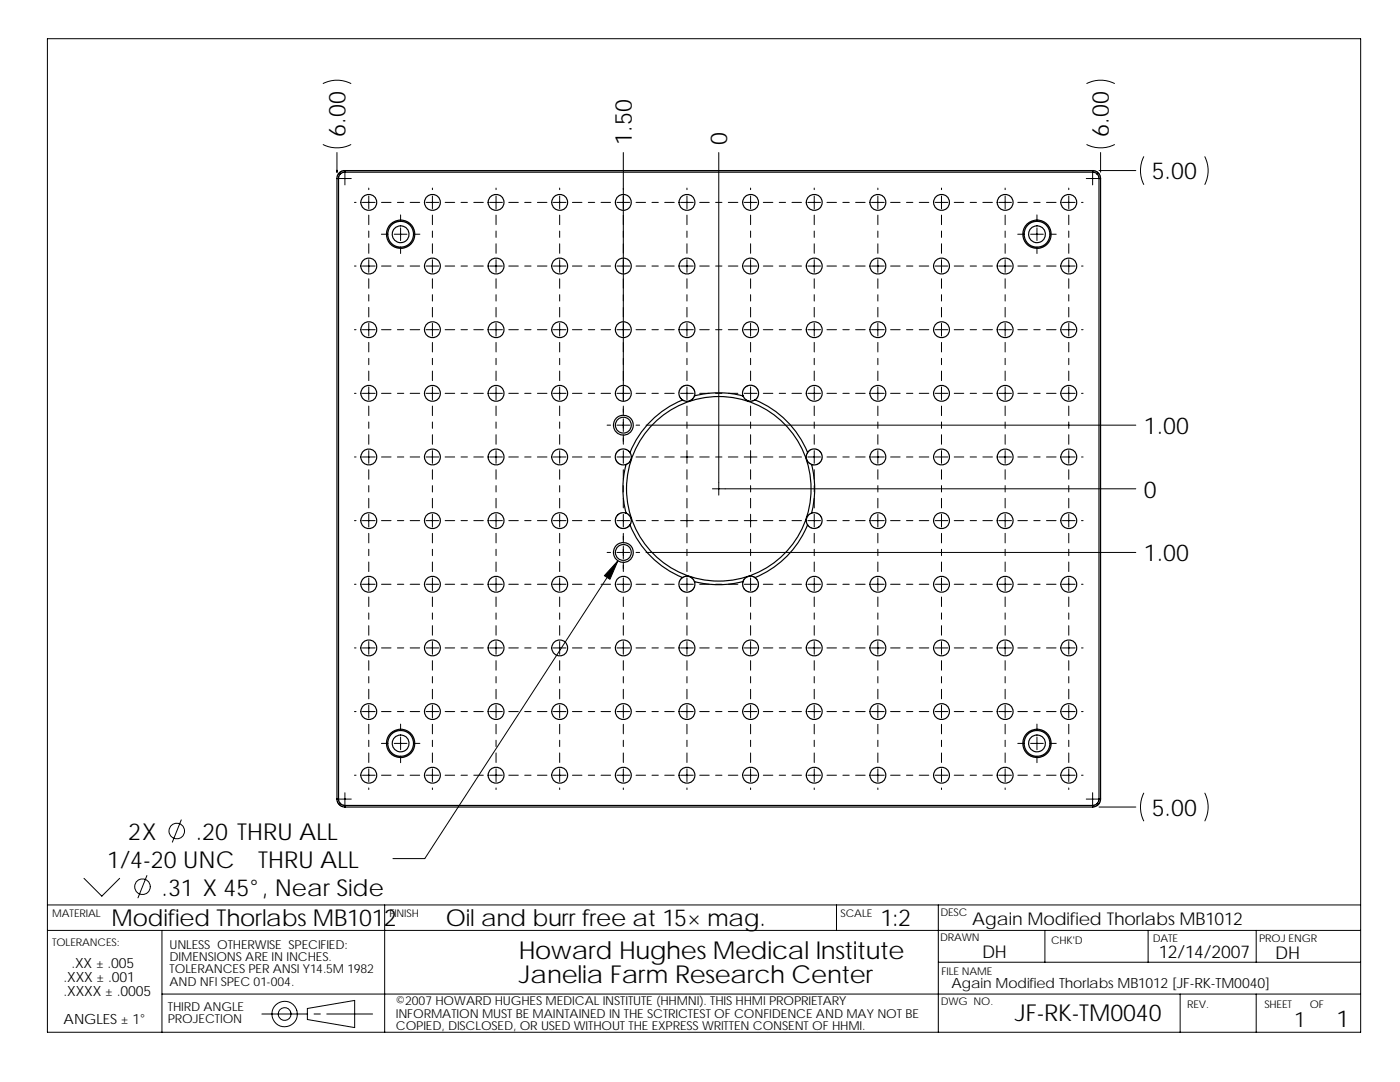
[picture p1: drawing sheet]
<svg xmlns="http://www.w3.org/2000/svg" width="279mm" height="216mm" viewBox="0 0 279 216" stroke-linecap="round" stroke-linejoin="round" font-family="sans-serif">
<g fill="none" stroke="#000" stroke-width=".2">
<path d="M9.5 7.7h262v198.3h-262zM64.5 16.7a6.1 6.1 0 0 1 5.5 0M216.9 16.7a6.1 6.1 0 0 1 5.5 0M64.5 28.9a6.2 6.2 0 0 0 5.5 0M67.2 34h.1M67.2 34l.1 .1M67.2 30.4v4M67.3 34l-.1 .1M67.6 35.6h2.5M68.8 34.4v2.5M73.6 37.5v.3M73.6 39.1v2.6"/>
<path d="M86.3 37.5v.3M86.3 39.1v2.6M99 37.5v.3M99 39.1v2.6M111.7 37.5v.3M111.7 39.1v2.6M124.4 30.4v49.7M137.1 37.5v.3M137.1 39.1v2.6M143.4 30.4v68.4M149.8 37.5v.3M149.8 39.1v2.6"/>
<path d="M162.5 37.5v.3M162.5 39.1v2.6M175.2 37.5v.3M175.2 39.1v2.6M187.9 37.5v.3M187.9 39.1v2.6M200.6 37.5v.3M200.6 39.1v2.6M213.3 37.5v.3M213.3 39.1v2.6M216.8 35.6h2.5M216.9 28.9a6.2 6.2 0 0 0 5.5 0"/>
<path d="M218.1 34.4v2.5M219.3 34h7.4M219.6 30.4v4M228.3 31.3a6.2 6.2 0 0 0 0 5.5M240.5 31.3a6.2 6.2 0 0 1 0 5.5M70.7 40.4h.4M70.7 53.1h.4M72.3 40.4h2.6M72.3 53.1h2.6M73.6 42.9v1.9M73.6 46.1v1.3M73.6 48.6v1.9"/>
<path d="M73.6 51.8v2.6M73.6 55.6v1.9M73.6 58.8v1.3M76.1 46.7h1.3M76.1 40.4h1.9M76.1 53.1h1.9M78.7 46.7h2.5M79.3 40.4h1.3M79.3 53.1h1.3M79.9 42.9v1.3M79.9 45.5v2.5M79.9 49.3v1.3"/>
<path d="M81.9 40.4h1.9M81.9 53.1h1.9M82.5 46.7h1.3M85 40.4h2.6M85 53.1h2.6M86.3 42.9v1.9M86.3 46.1v1.3M86.3 48.6v1.9M86.3 51.8v2.6M86.3 55.6v1.9M86.3 58.8v1.3M88.8 40.4h1.9"/>
<path d="M88.8 53.1h1.9M92 40.4h1.3M92 53.1h1.3M94.6 40.4h1.9M94.6 53.1h1.9M97.7 40.4h2.6M97.7 53.1h2.6M99 42.9v1.9M99 46.1v1.3M99 48.6v1.9M99 51.8v2.6M99 55.6v1.9"/>
<path d="M99 58.8v1.3M101.5 40.4h1.9M101.5 53.1h1.9M104.7 40.4h1.3M104.7 53.1h1.3M107.3 40.4h1.9M107.3 53.1h1.9M110.4 40.4h2.6M110.4 53.1h2.6M111.7 42.9v1.9M111.7 46.1v1.3M111.7 48.6v1.9"/>
<path d="M111.7 51.8v2.6M111.7 55.6v1.9M111.7 58.8v1.3M114.2 40.4h1.9M114.2 53.1h1.9M117.4 40.4h1.3M117.4 53.1h1.3M120 40.4h1.9M120 53.1h1.9M123.1 40.4h2.6M123.1 53.1h2.6M126.9 40.4h1.9"/>
<path d="M126.9 53.1h1.9M130.1 40.4h1.3M130.1 53.1h1.3M132.7 40.4h1.9M132.7 53.1h1.9M135.8 40.4h2.6M135.8 53.1h2.6M137.1 42.9v1.9M137.1 46.1v1.3M137.1 48.6v1.9M137.1 51.8v2.6M137.1 55.6v1.9"/>
<path d="M137.1 58.8v1.3M139.6 40.4h1.9M139.6 53.1h1.9M142.8 40.4h1.3M142.8 53.1h1.3M145.4 40.4h1.9M145.4 53.1h1.9M148.5 40.4h2.6M148.5 53.1h2.6M149.8 42.9v1.9M149.8 46.1v1.3M149.8 48.6v1.9"/>
<path d="M149.8 51.8v2.6M149.8 55.6v1.9M149.8 58.8v1.3M152.3 40.4h1.9M152.3 53.1h1.9M155.5 40.4h1.3M155.5 53.1h1.3M158.1 40.4h1.9M158.1 53.1h1.9M161.2 40.4h2.6M161.2 53.1h2.6M162.5 42.9v1.9"/>
<path d="M162.5 46.1v1.3M162.5 48.6v1.9M162.5 51.8v2.6M162.5 55.6v1.9M162.5 58.8v1.3M165 40.4h1.9M165 53.1h1.9M168.2 40.4h1.3M168.2 53.1h1.3M170.8 40.4h1.9M170.8 53.1h1.9M173.9 40.4h2.6"/>
<path d="M173.9 53.1h2.6M175.2 42.9v1.9M175.2 46.1v1.3M175.2 48.6v1.9M175.2 51.8v2.6M175.2 55.6v1.9M175.2 58.8v1.3M177.7 40.4h1.9M177.7 53.1h1.9M180.9 40.4h1.3M180.9 53.1h1.3M183.5 40.4h1.9"/>
<path d="M183.5 53.1h1.9M186.6 40.4h2.6M186.6 53.1h2.6M187.9 42.9v1.9M187.9 46.1v1.3M187.9 48.6v1.9M187.9 51.8v2.6M187.9 55.6v1.9M187.9 58.8v1.3M190.4 40.4h1.9M190.4 53.1h1.9M193.6 40.4h1.3"/>
<path d="M193.6 53.1h1.3M196.2 40.4h1.9M196.2 53.1h1.9M199.3 40.4h2.6M199.3 53.1h2.6M200.6 42.9v1.9M200.6 46.1v1.3M200.6 48.6v1.9M200.6 51.8v2.6M200.6 55.6v1.9M200.6 58.8v1.3M203.1 46.7h1.3"/>
<path d="M203.1 40.4h1.9M203.1 53.1h1.9M205.7 46.7h2.5M206.3 40.4h1.3M206.3 53.1h1.3M206.9 42.9v1.3M206.9 45.5v2.5M206.9 49.3v1.3M208.9 40.4h1.9M208.9 53.1h1.9M209.5 46.7h1.3M212 40.4h2.6"/>
<path d="M212 53.1h2.6M213.3 42.9v1.9M213.3 46.1v1.3M213.3 48.6v1.9M213.3 51.8v2.6M213.3 55.6v1.9M213.3 58.8v1.3M215.8 40.4h.4M215.8 53.1h.4M70.7 65.8h.4M70.7 78.5h.4M72.3 65.8h2.6"/>
<path d="M72.3 78.5h2.6M73.6 61.3v1.9M73.6 64.5v2.6M73.6 68.3v1.9M73.6 71.5v1.3M73.6 74v1.9M73.6 77.2v2.6M76.1 65.8h1.9M76.1 78.5h1.9M79.3 65.8h1.3M79.3 78.5h1.3M81.9 65.8h1.9"/>
<path d="M81.9 78.5h1.9M85 65.8h2.6M85 78.5h2.6M86.3 61.3v1.9M86.3 64.5v2.6M86.3 68.3v1.9M86.3 71.5v1.3M86.3 74v1.9M86.3 77.2v2.6M88.8 65.8h1.9M88.8 78.5h1.9M92 65.8h1.3"/>
<path d="M92 78.5h1.3M94.6 65.8h1.9M94.6 78.5h1.9M97.7 65.8h2.6M97.7 78.5h2.6M99 61.3v1.9M99 64.5v2.6M99 68.3v1.9M99 71.5v1.3M99 74v1.9M99 77.2v2.6M101.5 65.8h1.9"/>
<path d="M101.5 78.5h1.9M104.7 65.8h1.3M104.7 78.5h1.3M107.3 65.8h1.9M107.3 78.5h1.9M110.4 65.8h2.6M110.4 78.5h2.6M111.7 61.3v1.9M111.7 64.5v2.6M111.7 68.3v1.9M111.7 71.5v1.3M111.7 74v1.9"/>
<path d="M111.7 77.2v2.6M114.2 65.8h1.9M114.2 78.5h1.9M117.4 65.8h1.3M117.4 78.5h1.3M120 65.8h1.9M120 78.5h1.9M123.1 65.8h2.6M123.1 78.5h2.6M126.9 65.8h1.9M126.9 78.5h1.9M130.1 65.8h1.3"/>
<path d="M130.1 78.5h1.3M132.7 65.8h1.9M132.7 78.5h1.9M135.8 65.8h2.6M135.8 78.5h2.6M137.1 61.3v1.9M137.1 64.5v2.6M137.1 68.3v1.9M137.1 71.5v1.3M137.1 74v1.9M137.1 77.2v2.6M139.6 65.8h1.9"/>
<path d="M139.6 78.5h1.9M142.8 65.8h1.3M142.8 78.5h1.3M145.4 65.8h1.9M145.4 78.5h1.9M148.5 65.8h2.6M148.5 78.5h2.6M149.8 61.3v1.9M149.8 64.5v2.6M149.8 68.3v1.9M149.8 71.5v1.3M149.8 74v1.9"/>
<path d="M149.8 77.2v2.6M152.3 65.8h1.9M152.3 78.5h1.9M155.5 65.8h1.3M155.5 78.5h1.3M158.1 65.8h1.9M158.1 78.5h1.9M161.2 65.8h2.6M161.2 78.5h2.6M162.5 61.3v1.9M162.5 64.5v2.6M162.5 68.3v1.9"/>
<path d="M162.5 71.5v1.3M162.5 74v1.9M162.5 77.2v2.6M165 65.8h1.9M165 78.5h1.9M168.2 65.8h1.3M168.2 78.5h1.3M170.8 65.8h1.9M170.8 78.5h1.9M173.9 65.8h2.6M173.9 78.5h2.6M175.2 61.3v1.9"/>
<path d="M175.2 64.5v2.6M175.2 68.3v1.9M175.2 71.5v1.3M175.2 74v1.9M175.2 77.2v2.6M177.7 65.8h1.9M177.7 78.5h1.9M180.9 65.8h1.3M180.9 78.5h1.3M183.5 65.8h1.9M183.5 78.5h1.9M186.6 65.8h2.6"/>
<path d="M186.6 78.5h2.6M187.9 61.3v1.9M187.9 64.5v2.6M187.9 68.3v1.9M187.9 71.5v1.3M187.9 74v1.9M187.9 77.2v2.6M190.4 65.8h1.9M190.4 78.5h1.9M193.6 65.8h1.3M193.6 78.5h1.3M196.2 65.8h1.9"/>
<path d="M196.2 78.5h1.9M199.3 65.8h2.6M199.3 78.5h2.6M200.6 61.3v1.9M200.6 64.5v2.6M200.6 68.3v1.9M200.6 71.5v1.3M200.6 74v1.9M200.6 77.2v2.6M203.1 65.8h1.9M203.1 78.5h1.9M206.3 65.8h1.3"/>
<path d="M206.3 78.5h1.3M208.9 65.8h1.9M208.9 78.5h1.9M212 65.8h2.6M212 78.5h2.6M213.3 61.3v1.9M213.3 64.5v2.6M213.3 68.3v1.9M213.3 71.5v1.3M213.3 74v1.9M213.3 77.2v2.6M215.8 65.8h.4"/>
<path d="M215.8 78.5h.4M70.7 91.2h.4M72.3 91.2h2.6M73.6 81v1.9M73.6 84.2v1.3M73.6 86.7v1.9M73.6 89.9v2.6M73.6 93.7v1.9M73.6 96.9v1.3M73.6 99.4v1.9M76.1 91.2h1.9M79.3 91.2h1.3"/>
<path d="M81.9 91.2h1.9M85 91.2h2.6M86.3 81v1.9M86.3 84.2v1.3M86.3 86.7v1.9M86.3 89.9v2.6M86.3 93.7v1.9M86.3 96.9v1.3M86.3 99.4v1.9M88.8 91.2h1.9M92 91.2h1.3M94.6 91.2h1.9"/>
<path d="M97.7 91.2h2.6M99 81v1.9M99 84.2v1.3M99 86.7v1.9M99 89.9v2.6M99 93.7v1.9M99 96.9v1.3M99 99.4v1.9M101.5 91.2h1.9M104.7 91.2h1.3M107.3 91.2h1.9M110.4 91.2h2.6"/>
<path d="M111.7 81v1.9M111.7 84.2v1.3M111.7 86.7v1.9M111.7 89.9v2.6M111.7 93.7v1.9M111.7 96.9v1.3M111.7 99.4v1.9M114.2 91.2h1.9M117.4 91.2h1.3M120 91.2h1.9M121.2 84.8h.7M123.1 84.8h2.6"/>
<path d="M123.1 91.2h2.6M124.4 81v1.9M124.4 83.6v2.5M124.4 86.7v1.9M124.4 89.9v2.6M124.4 93.7v1.9M124.4 96.9v1.3M124.4 99.4v1.9M126.9 84.8h.8M126.9 91.2h1.9M128.9 84.8h97.8M130.1 91.2h1.3"/>
<path d="M132.7 91.2h1.9M135.8 91.2h2.6M137.1 81v1.9M137.1 84.2v1.3M137.1 86.7v1.9M137.1 89.9v2.6M137.1 93.7v1.9M137.1 96.9v1.3M137.1 99.4v1.9M139.6 91.2h1.9M142.2 97.5h84.5M142.8 91.2h1.3"/>
<path d="M145.4 91.2h1.9M148.5 91.2h2.6M149.8 81v1.9M149.8 84.2v1.3M149.8 86.7v1.9M149.8 89.9v2.6M149.8 93.7v1.9M149.8 96.9v1.3M149.8 99.4v1.9M152.3 91.2h1.9M155.5 91.2h1.3M158.1 91.2h1.9"/>
<path d="M161.2 91.2h2.6M162.5 81v1.9M162.5 84.2v1.3M162.5 86.7v1.9M162.5 89.9v2.6M162.5 93.7v1.9M162.5 96.9v1.3M162.5 99.4v1.9M165 91.2h1.9M168.2 91.2h1.3M170.8 91.2h1.9M173.9 91.2h2.6"/>
<path d="M175.2 81v1.9M175.2 84.2v1.3M175.2 86.7v1.9M175.2 89.9v2.6M175.2 93.7v1.9M175.2 96.9v1.3M175.2 99.4v1.9M177.7 91.2h1.9M180.9 91.2h1.3M183.5 91.2h1.9M186.6 91.2h2.6M187.9 81v1.9"/>
<path d="M187.9 84.2v1.3M187.9 86.7v1.9M187.9 89.9v2.6M187.9 93.7v1.9M187.9 96.9v1.3M187.9 99.4v1.9M190.4 91.2h1.9M193.6 91.2h1.3M196.2 91.2h1.9M199.3 91.2h2.6M200.6 81v1.9M200.6 84.2v1.3"/>
<path d="M200.6 86.7v1.9M200.6 89.9v2.6M200.6 93.7v1.9M200.6 96.9v1.3M200.6 99.4v1.9M203.1 91.2h1.9M206.3 91.2h1.3M208.9 91.2h1.9M212 91.2h2.6M213.3 81v1.9M213.3 84.2v1.3M213.3 86.7v1.9"/>
<path d="M213.3 89.9v2.6M213.3 93.7v1.9M213.3 96.9v1.3M213.3 99.4v1.9M215.8 91.2h.4M70.7 103.9h.4M70.7 116.6h.4M72.3 103.9h2.6M72.3 116.6h2.6M73.6 102.6v2.6M73.6 106.4v1.9M73.6 109.6v1.3"/>
<path d="M73.6 112.1v1.9M73.6 115.3v2.6M73.6 119.1v1.9M76.1 103.9h1.9M76.1 116.6h1.9M79.3 103.9h1.3M79.3 116.6h1.3M81.9 103.9h1.9M81.9 116.6h1.9M85 103.9h2.6M85 116.6h2.6M86.3 102.6v2.6"/>
<path d="M86.3 106.4v1.9M86.3 109.6v1.3M86.3 112.1v1.9M86.3 115.3v2.6M86.3 119.1v1.9M88.8 103.9h1.9M88.8 116.6h1.9M92 103.9h1.3M92 116.6h1.3M94.6 103.9h1.9M94.6 116.6h1.9M97.7 103.9h2.6"/>
<path d="M97.7 116.6h2.6M99 102.6v2.6M99 106.4v1.9M99 109.6v1.3M99 112.1v1.9M99 115.3v2.6M99 119.1v1.9M101.5 103.9h1.9M101.5 116.6h1.9M104.7 103.9h1.3M104.7 116.6h1.3M107.3 103.9h1.9"/>
<path d="M107.3 116.6h1.9M110.4 103.9h2.6M110.4 116.6h2.6M111.7 102.6v2.6M111.7 106.4v1.9M111.7 109.6v1.3M111.7 112.1v1.9M111.7 115.3v2.6M111.7 119.1v1.9M114.2 103.9h1.9M114.2 116.6h1.9M117.4 103.9h1.3"/>
<path d="M117.4 116.6h1.3M120 103.9h1.9M120 116.6h1.9M121.2 110.2h.7M123.1 110.2h2.6M123.1 103.9h2.6M123.1 116.6h2.6M123.3 111.9l-38.5 59.4h-6.4M124.4 102.6v2.6M124.4 106.4v1.9M124.4 109v2.5M124.4 112.1v1.9"/>
<path d="M124.4 115.3v2.6M124.4 119.1v1.9M126.9 110.2h.8M126.9 103.9h1.9M126.9 116.6h1.9M128.9 110.2h97.8M130.1 103.9h1.3M130.1 116.6h1.3M132.7 103.9h1.9M132.7 116.6h1.9M135.8 103.9h2.6M135.8 116.6h2.6"/>
<path d="M137.1 102.6v2.6M137.1 106.4v1.9M137.1 109.6v1.3M137.1 112.1v1.9M137.1 115.3v2.6M137.1 119.1v1.9M139.6 103.9h1.9M139.6 116.6h1.9M142.8 103.9h1.3M142.8 116.6h1.3M145.4 103.9h1.9M145.4 116.6h1.9"/>
<path d="M148.5 103.9h2.6M148.5 116.6h2.6M149.8 102.6v2.6M149.8 106.4v1.9M149.8 109.6v1.3M149.8 112.1v1.9M149.8 115.3v2.6M149.8 119.1v1.9M152.3 103.9h1.9M152.3 116.6h1.9M155.5 103.9h1.3M155.5 116.6h1.3"/>
<path d="M158.1 103.9h1.9M158.1 116.6h1.9M161.2 103.9h2.6M161.2 116.6h2.6M162.5 102.6v2.6M162.5 106.4v1.9M162.5 109.6v1.3M162.5 112.1v1.9M162.5 115.3v2.6M162.5 119.1v1.9M165 103.9h1.9M165 116.6h1.9"/>
<path d="M168.2 103.9h1.3M168.2 116.6h1.3M170.8 103.9h1.9M170.8 116.6h1.9M173.9 103.9h2.6M173.9 116.6h2.6M175.2 102.6v2.6M175.2 106.4v1.9M175.2 109.6v1.3M175.2 112.1v1.9M175.2 115.3v2.6M175.2 119.1v1.9"/>
<path d="M177.7 103.9h1.9M177.7 116.6h1.9M180.9 103.9h1.3M180.9 116.6h1.3M183.5 103.9h1.9M183.5 116.6h1.9M186.6 103.9h2.6M186.6 116.6h2.6M187.9 102.6v2.6M187.9 106.4v1.9M187.9 109.6v1.3M187.9 112.1v1.9"/>
<path d="M187.9 115.3v2.6M187.9 119.1v1.9M190.4 103.9h1.9M190.4 116.6h1.9M193.6 103.9h1.3M193.6 116.6h1.3M196.2 103.9h1.9M196.2 116.6h1.9M199.3 103.9h2.6M199.3 116.6h2.6M200.6 102.6v2.6M200.6 106.4v1.9"/>
<path d="M200.6 109.6v1.3M200.6 112.1v1.9M200.6 115.3v2.6M200.6 119.1v1.9M203.1 103.9h1.9M203.1 116.6h1.9M206.3 103.9h1.3M206.3 116.6h1.3M208.9 103.9h1.9M208.9 116.6h1.9M212 103.9h2.6M212 116.6h2.6"/>
<path d="M213.3 102.6v2.6M213.3 106.4v1.9M213.3 109.6v1.3M213.3 112.1v1.9M213.3 115.3v2.6M213.3 119.1v1.9M215.8 103.9h.4M215.8 116.6h.4M70.7 129.3h.4M72.3 129.3h2.6M73.6 122.3v1.3M73.6 124.8v1.9"/>
<path d="M73.6 128v2.6M73.6 131.8v1.9M73.6 135v1.3M73.6 137.5v1.9M76.1 129.3h1.9M79.3 129.3h1.3M81.9 129.3h1.9M85 129.3h2.6M86.3 122.3v1.3M86.3 124.8v1.9M86.3 128v2.6M86.3 131.8v1.9"/>
<path d="M86.3 135v1.3M86.3 137.5v1.9M88.8 129.3h1.9M92 129.3h1.3M94.6 129.3h1.9M97.7 129.3h2.6M99 122.3v1.3M99 124.8v1.9M99 128v2.6M99 131.8v1.9M99 135v1.3M99 137.5v1.9"/>
<path d="M101.5 129.3h1.9M104.7 129.3h1.3M107.3 129.3h1.9M110.4 129.3h2.6M111.7 122.3v1.3M111.7 124.8v1.9M111.7 128v2.6M111.7 131.8v1.9M111.7 135v1.3M111.7 137.5v1.9M114.2 129.3h1.9M117.4 129.3h1.3"/>
<path d="M120 129.3h1.9M123.1 129.3h2.6M124.4 122.3v1.3M124.4 124.8v1.9M124.4 128v2.6M124.4 131.8v1.9M124.4 135v1.3M124.4 137.5v1.9M126.9 129.3h1.9M130.1 129.3h1.3M132.7 129.3h1.9M135.8 129.3h2.6"/>
<path d="M137.1 122.3v1.3M137.1 124.8v1.9M137.1 128v2.6M137.1 131.8v1.9M137.1 135v1.3M137.1 137.5v1.9M139.6 129.3h1.9M142.8 129.3h1.3M145.4 129.3h1.9M148.5 129.3h2.6M149.8 122.3v1.3M149.8 124.8v1.9"/>
<path d="M149.8 128v2.6M149.8 131.8v1.9M149.8 135v1.3M149.8 137.5v1.9M152.3 129.3h1.9M155.5 129.3h1.3M158.1 129.3h1.9M161.2 129.3h2.6M162.5 122.3v1.3M162.5 124.8v1.9M162.5 128v2.6M162.5 131.8v1.9"/>
<path d="M162.5 135v1.3M162.5 137.5v1.9M165 129.3h1.9M168.2 129.3h1.3M170.8 129.3h1.9M173.9 129.3h2.6M175.2 122.3v1.3M175.2 124.8v1.9M175.2 128v2.6M175.2 131.8v1.9M175.2 135v1.3M175.2 137.5v1.9"/>
<path d="M177.7 129.3h1.9M180.9 129.3h1.3M183.5 129.3h1.9M186.6 129.3h2.6M187.9 122.3v1.3M187.9 124.8v1.9M187.9 128v2.6M187.9 131.8v1.9M187.9 135v1.3M187.9 137.5v1.9M190.4 129.3h1.9M193.6 129.3h1.3"/>
<path d="M196.2 129.3h1.9M199.3 129.3h2.6M200.6 122.3v1.3M200.6 124.8v1.9M200.6 128v2.6M200.6 131.8v1.9M200.6 135v1.3M200.6 137.5v1.9M203.1 129.3h1.9M206.3 129.3h1.3M208.9 129.3h1.9M212 129.3h2.6"/>
<path d="M213.3 122.3v1.3M213.3 124.8v1.9M213.3 128v2.6M213.3 131.8v1.9M213.3 135v1.3M213.3 137.5v1.9M215.8 129.3h.4M67.6 159.4h2.5M68.8 158.2v2.5M70.7 142h.4M70.7 154.7h.4M72.3 142h2.6"/>
<path d="M72.3 154.7h2.6M73.6 140.7v2.6M73.6 144.5v1.9M73.6 147.7v1.3M73.6 150.2v1.9M73.6 153.4v2.6M73.6 157.2v.3M76.1 148.3h1.3M76.1 142h1.9M76.1 154.7h1.9M78.7 148.3h2.5M79.3 142h1.3"/>
<path d="M79.3 154.7h1.3M79.9 144.5v1.3M79.9 147.1v2.5M79.9 150.9v1.3M81.9 142h1.9M81.9 154.7h1.9M82.5 148.3h1.3M85 142h2.6M85 154.7h2.6M86.3 140.7v2.6M86.3 144.5v1.9M86.3 147.7v1.3"/>
<path d="M86.3 150.2v1.9M86.3 153.4v2.6M86.3 157.2v.3M88.8 142h1.9M88.8 154.7h1.9M92 142h1.3M92 154.7h1.3M94.6 142h1.9M94.6 154.7h1.9M97.7 142h2.6M97.7 154.7h2.6M99 140.7v2.6"/>
<path d="M99 144.5v1.9M99 147.7v1.3M99 150.2v1.9M99 153.4v2.6M99 157.2v.3M101.5 142h1.9M101.5 154.7h1.9M104.7 142h1.3M104.7 154.7h1.3M107.3 142h1.9M107.3 154.7h1.9M110.4 142h2.6"/>
<path d="M110.4 154.7h2.6M111.7 140.7v2.6M111.7 144.5v1.9M111.7 147.7v1.3M111.7 150.2v1.9M111.7 153.4v2.6M111.7 157.2v.3M114.2 142h1.9M114.2 154.7h1.9M117.4 142h1.3M117.4 154.7h1.3M120 142h1.9"/>
<path d="M120 154.7h1.9M123.1 142h2.6M123.1 154.7h2.6M124.4 140.7v2.6M124.4 144.5v1.9M124.4 147.7v1.3M124.4 150.2v1.9M124.4 153.4v2.6M124.4 157.2v.3M126.9 142h1.9M126.9 154.7h1.9M130.1 142h1.3"/>
<path d="M130.1 154.7h1.3M132.7 142h1.9M132.7 154.7h1.9M135.8 142h2.6M135.8 154.7h2.6M137.1 140.7v2.6M137.1 144.5v1.9M137.1 147.7v1.3M137.1 150.2v1.9M137.1 153.4v2.6M137.1 157.2v.3M139.6 142h1.9"/>
<path d="M139.6 154.7h1.9M142.8 142h1.3M142.8 154.7h1.3M145.4 142h1.9M145.4 154.7h1.9M148.5 142h2.6M148.5 154.7h2.6M149.8 140.7v2.6M149.8 144.5v1.9M149.8 147.7v1.3M149.8 150.2v1.9M149.8 153.4v2.6"/>
<path d="M149.8 157.2v.3M152.3 142h1.9M152.3 154.7h1.9M155.5 142h1.3M155.5 154.7h1.3M158.1 142h1.9M158.1 154.7h1.9M161.2 142h2.6M161.2 154.7h2.6M162.5 140.7v2.6M162.5 144.5v1.9M162.5 147.7v1.3"/>
<path d="M162.5 150.2v1.9M162.5 153.4v2.6M162.5 157.2v.3M165 142h1.9M165 154.7h1.9M168.2 142h1.3M168.2 154.7h1.3M170.8 142h1.9M170.8 154.7h1.9M173.9 142h2.6M173.9 154.7h2.6M175.2 140.7v2.6"/>
<path d="M175.2 144.5v1.9M175.2 147.7v1.3M175.2 150.2v1.9M175.2 153.4v2.6M175.2 157.2v.3M177.7 142h1.9M177.7 154.7h1.9M180.9 142h1.3M180.9 154.7h1.3M183.5 142h1.9M183.5 154.7h1.9M186.6 142h2.6"/>
<path d="M186.6 154.7h2.6M187.9 140.7v2.6M187.9 144.5v1.9M187.9 147.7v1.3M187.9 150.2v1.9M187.9 153.4v2.6M187.9 157.2v.3M190.4 142h1.9M190.4 154.7h1.9M193.6 142h1.3M193.6 154.7h1.3M196.2 142h1.9"/>
<path d="M196.2 154.7h1.9M199.3 142h2.6M199.3 154.7h2.6M200.6 140.7v2.6M200.6 144.5v1.9M200.6 147.7v1.3M200.6 150.2v1.9M200.6 153.4v2.6M200.6 157.2v.3M203.1 148.3h1.3M203.1 142h1.9M203.1 154.7h1.9"/>
<path d="M205.7 148.3h2.5M206.3 142h1.3M206.3 154.7h1.3M206.9 144.5v1.3M206.9 147.1v2.5M206.9 150.9v1.3M208.9 142h1.9M208.9 154.7h1.9M209.5 148.3h1.3M212 142h2.6M212 154.7h2.6M213.3 140.7v2.6"/>
<path d="M213.3 144.5v1.9M213.3 147.7v1.3M213.3 150.2v1.9M213.3 153.4v2.6M213.3 157.2v.3M215.8 142h.4M215.8 154.7h.4M216.8 159.4h2.5M218.1 158.2v2.5M228.3 158.3a6.2 6.2 0 0 0 0 5.5M240.5 158.3a6.2 6.2 0 0 1 0 5.5M16.8 175.3l3.5 3.5 3.6-3.5"/>
<path d="M29.3 174.7l-1.8 4.5M36.2 163.6l-1.8 4.4M219.3 161h7.4M9.5 185.7h262M9.5 180.6h262M32.3 185.7v20.3M32.3 198.4h239.2M76.8 180.6v25.4M166.9 180.6v5.1M187.3 180.6v25.4M187.3 192h84.2M208.5 185.7v6.3"/>
<path d="M229.1 185.7v6.3M235.5 198.4v7.6M250.7 185.7v6.3M250.7 198.4v7.6M52.3 202.3h9.1M61.3 201.2l9.5-1.6v5.4l-9.5-1.6zM62.7 202.3h1.2M65.2 202.3h9.2"/>
<circle cx="28.4" cy="176.9" r="1.56"/>
<circle cx="35.3" cy="165.8" r="1.56"/>
<circle cx="56.8" cy="202.3" r="2.54"/>
<circle cx="56.8" cy="202.3" r="1.27"/>
</g>
<g fill="none" stroke="#000" stroke-width=".23">
<path d="M67.2 35.6h.4M67.2 35.6v123.8M67.6 35.6v123.8M68.8 34.4h-.5l-.4 .4-.3 .8M68.8 34l-.5 .1-.6 .4-.4 .6-.1 .5M68.8 34.4h149.3M68.8 34v.4M68.8 34h149.3M218.1 34.4l.8 .3 .3 .4 .1 .5M218.1 34l.5 .1 .6 .4 .3 .4 .1 .7M218.1 34v.4M219.3 35.6v123.8"/>
<path d="M219.3 35.6h.3M219.6 35.6v123.8M136.2 79.8l.8 .3 .6-.1 .6-.3 .4-.6a16.7 16.7 0 0 1 9.8 0l.4 .6 .6 .3h.7l.5-.2a18.4 18.4 0 0 1 10.6 10.5l-.3 .6 .1 .7 .2 .6 .7 .4a17.8 17.8 0 0 1 .1 9.8M136.2 79.8a19 19 0 0 0-10.5 10.5M138.6 79v-1l-.4-.7-.8-.4-1 .1-.6 .5-.3 .8 .1 .8 .6 .7M148.3 79l-.1-.7 .3-.8 .9-.6h.8l.8 .6 .4 .8-.2 .9-.5 .6M125.7 90.3l-.5-.5-.9-.2-.9 .3-.5 .7-.1 .8 .4 .9 .8 .4h.9M125.7 90.3l.3 .5-.1 .8-.3 .6-.6 .4a18 18 0 0 0-.1 9.8M161.2 90.3l.6-.6 .8-.1 .8 .3 .6 .6 .1 1-.4 .7-.8 .5h-.9M124.9 102.4l-.7-.1-.8 .4-.5 .8v.8l.5 .8 .8 .4 .8-.2 .7-.6M124.9 102.4l.6 .3 .4 .6 .1 .7-.2 .7a18.6 18.6 0 0 0 10.4 10.6M136.2 115.2l.7-.2 .8 .1 .6 .4 .3 .6"/>
<path d="M136.2 115.3l-.5 .5-.2 .9 .3 .9 .7 .5 .9 .1 .8-.4 .4-.9v-.8M150.7 115.3l.4 .4 .3 1-.4 .9-.7 .5h-.9l-.9-.6-.3-.6 .1-.8M150.7 115.3l-.7-.3h-.6l-.6 .3-.5 .7a17.8 17.8 0 0 1-9.7 .1M161.2 104.7a19.2 19.2 0 0 1-10.5 10.6M67.2 159.4l.1 .6 .4 .6 .5 .3 .6 .1M67.2 159.4h.4M67.6 159.4v.5l.3 .4 .9 .4M219.3 159.4l-.3 .9-.5 .3-.4 .1M219.3 159.4h.3M219.6 159.4l-.1 .7-.3 .5-.5 .3-.6 .1M68.8 160.7h149.3M68.8 160.7v.3"/>
<path d="M68.8 161h149.3M218.1 160.7v.3"/>
<circle cx="73.6" cy="53.1" r="1.59"/>
<circle cx="73.6" cy="40.4" r="1.59"/>
<circle cx="80" cy="46.7" r="2.84"/>
<circle cx="80" cy="46.7" r="1.68"/>
<circle cx="80" cy="46.7" r="2.58"/>
<circle cx="86.3" cy="53.1" r="1.59"/>
<circle cx="86.3" cy="40.4" r="1.59"/>
<circle cx="99" cy="40.4" r="1.59"/>
<circle cx="99" cy="53.1" r="1.59"/>
<circle cx="111.7" cy="40.4" r="1.59"/>
<circle cx="111.7" cy="53.1" r="1.59"/>
<circle cx="124.4" cy="40.4" r="1.59"/>
<circle cx="124.4" cy="53.1" r="1.59"/>
<circle cx="137.1" cy="53.1" r="1.59"/>
<circle cx="137.1" cy="40.4" r="1.59"/>
<circle cx="149.8" cy="53.1" r="1.59"/>
<circle cx="149.8" cy="40.4" r="1.59"/>
<circle cx="162.5" cy="53.1" r="1.59"/>
<circle cx="162.5" cy="40.4" r="1.59"/>
<circle cx="175.2" cy="53.1" r="1.59"/>
<circle cx="175.2" cy="40.4" r="1.59"/>
<circle cx="187.9" cy="53.1" r="1.59"/>
<circle cx="187.9" cy="40.4" r="1.59"/>
<circle cx="200.6" cy="53.1" r="1.59"/>
<circle cx="200.6" cy="40.4" r="1.59"/>
<circle cx="207" cy="46.7" r="2.84"/>
<circle cx="207" cy="46.7" r="1.68"/>
<circle cx="207" cy="46.7" r="2.58"/>
<circle cx="213.3" cy="53.1" r="1.59"/>
<circle cx="213.3" cy="40.4" r="1.59"/>
<circle cx="73.6" cy="65.8" r="1.59"/>
<circle cx="73.6" cy="78.5" r="1.59"/>
<circle cx="86.3" cy="65.8" r="1.59"/>
<circle cx="86.3" cy="78.5" r="1.59"/>
<circle cx="99" cy="65.8" r="1.59"/>
<circle cx="99" cy="78.5" r="1.59"/>
<circle cx="111.7" cy="78.5" r="1.59"/>
<circle cx="111.7" cy="65.8" r="1.59"/>
<circle cx="124.4" cy="78.5" r="1.59"/>
<circle cx="124.4" cy="65.8" r="1.59"/>
<circle cx="137.1" cy="65.8" r="1.59"/>
<circle cx="149.8" cy="65.8" r="1.59"/>
<circle cx="162.5" cy="65.8" r="1.59"/>
<circle cx="162.5" cy="78.5" r="1.59"/>
<circle cx="175.2" cy="65.8" r="1.59"/>
<circle cx="175.2" cy="78.5" r="1.59"/>
<circle cx="187.9" cy="65.8" r="1.59"/>
<circle cx="187.9" cy="78.5" r="1.59"/>
<circle cx="200.6" cy="65.8" r="1.59"/>
<circle cx="200.6" cy="78.5" r="1.59"/>
<circle cx="213.3" cy="65.8" r="1.59"/>
<circle cx="213.3" cy="78.5" r="1.59"/>
<circle cx="73.6" cy="91.2" r="1.59"/>
<circle cx="86.3" cy="91.2" r="1.59"/>
<circle cx="99" cy="91.2" r="1.59"/>
<circle cx="111.7" cy="91.2" r="1.59"/>
<circle cx="124.4" cy="84.8" r="1.59"/>
<circle cx="124.4" cy="84.8" r="1.99"/>
<circle cx="143.4" cy="97.5" r="18.4"/>
<circle cx="175.2" cy="91.2" r="1.59"/>
<circle cx="187.9" cy="91.2" r="1.59"/>
<circle cx="200.6" cy="91.2" r="1.59"/>
<circle cx="213.3" cy="91.2" r="1.59"/>
<circle cx="73.6" cy="116.6" r="1.59"/>
<circle cx="73.6" cy="103.9" r="1.59"/>
<circle cx="86.3" cy="116.6" r="1.59"/>
<circle cx="86.3" cy="103.9" r="1.59"/>
<circle cx="99" cy="116.6" r="1.59"/>
<circle cx="99" cy="103.9" r="1.59"/>
<circle cx="111.7" cy="103.9" r="1.59"/>
<circle cx="111.7" cy="116.6" r="1.59"/>
<circle cx="124.4" cy="116.6" r="1.59"/>
<circle cx="124.4" cy="110.2" r="1.59"/>
<circle cx="124.4" cy="110.2" r="1.99"/>
<circle cx="162.5" cy="103.9" r="1.57"/>
<circle cx="162.5" cy="116.6" r="1.59"/>
<circle cx="175.2" cy="116.6" r="1.59"/>
<circle cx="175.2" cy="103.9" r="1.59"/>
<circle cx="187.9" cy="116.6" r="1.59"/>
<circle cx="187.9" cy="103.9" r="1.59"/>
<circle cx="200.6" cy="103.9" r="1.59"/>
<circle cx="200.6" cy="116.6" r="1.59"/>
<circle cx="213.3" cy="103.9" r="1.59"/>
<circle cx="213.3" cy="116.6" r="1.59"/>
<circle cx="73.6" cy="129.3" r="1.59"/>
<circle cx="86.3" cy="129.3" r="1.59"/>
<circle cx="99" cy="129.3" r="1.59"/>
<circle cx="111.7" cy="129.3" r="1.59"/>
<circle cx="124.4" cy="129.3" r="1.59"/>
<circle cx="137.1" cy="129.3" r="1.59"/>
<circle cx="149.8" cy="129.3" r="1.59"/>
<circle cx="162.5" cy="129.3" r="1.59"/>
<circle cx="175.2" cy="129.3" r="1.59"/>
<circle cx="187.9" cy="129.3" r="1.59"/>
<circle cx="200.6" cy="129.3" r="1.59"/>
<circle cx="213.3" cy="129.3" r="1.59"/>
<circle cx="73.6" cy="142" r="1.59"/>
<circle cx="73.6" cy="154.7" r="1.59"/>
<circle cx="80" cy="148.3" r="2.84"/>
<circle cx="80" cy="148.3" r="1.68"/>
<circle cx="80" cy="148.3" r="2.58"/>
<circle cx="86.3" cy="154.7" r="1.59"/>
<circle cx="86.3" cy="142" r="1.59"/>
<circle cx="99" cy="154.7" r="1.59"/>
<circle cx="99" cy="142" r="1.59"/>
<circle cx="111.7" cy="154.7" r="1.59"/>
<circle cx="111.7" cy="142" r="1.59"/>
<circle cx="124.4" cy="142" r="1.59"/>
<circle cx="124.4" cy="154.7" r="1.59"/>
<circle cx="137.1" cy="142" r="1.59"/>
<circle cx="137.1" cy="154.7" r="1.59"/>
<circle cx="149.8" cy="154.7" r="1.59"/>
<circle cx="149.8" cy="142" r="1.59"/>
<circle cx="162.5" cy="142" r="1.59"/>
<circle cx="162.5" cy="154.7" r="1.59"/>
<circle cx="175.2" cy="154.7" r="1.59"/>
<circle cx="175.2" cy="142" r="1.59"/>
<circle cx="187.9" cy="142" r="1.59"/>
<circle cx="187.9" cy="154.7" r="1.59"/>
<circle cx="200.6" cy="154.7" r="1.59"/>
<circle cx="200.6" cy="142" r="1.59"/>
<circle cx="207" cy="148.3" r="2.84"/>
<circle cx="207" cy="148.3" r="1.68"/>
<circle cx="207" cy="148.3" r="2.58"/>
<circle cx="213.3" cy="154.7" r="1.59"/>
<circle cx="213.3" cy="142" r="1.59"/>
</g>
<g fill="#000" stroke="#000" stroke-width=".2">
<path d="M67.2 34.2v.2z"/>
<path d="M123.3 111.9l-1.6 3.7-1.1-.7z" fill-rule="evenodd"/>
</g>
<g font-size="4.9">
<text x="103.6" y="191.3">Howard Hughes Medical Institute</text>
<text x="103.6" y="196.2">Janelia Farm Research Center</text>
</g>
<g font-size="4.7">
<text x="68.9" y="27.3" transform="rotate(-90 68.9 27.3)">6.00</text>
<text x="126.1" y="28.9" transform="rotate(-90 126.1 28.9)">1.50</text>
<text x="145.1" y="28.9" transform="rotate(-90 145.1 28.9)">0</text>
<text x="221.3" y="27.3" transform="rotate(-90 221.3 27.3)">6.00</text>
<text x="229.8" y="35.8">5.00</text>
<text x="228.3" y="86.6">1.00</text>
<text x="228.3" y="99.3">0</text>
<text x="228.3" y="112">1.00</text>
<text x="25.6" y="167.6">2X</text>
<text x="39.1" y="167.6">.20 THRU ALL</text>
<text x="229.8" y="162.8">5.00</text>
<text x="21.4" y="173.1">1/4-20 UNC</text>
<text x="51.6" y="173.1">THRU ALL</text>
<text x="32.2" y="178.7">.31 X 45°, Near Side</text>
<text x="22.3" y="184.9">Modified Thorlabs MB1012</text>
<text x="89" y="184.8">Oil and burr free at 15× mag.</text>
<text x="175.7" y="184.8">1:2</text>
<text x="202.5" y="203.8">JF-RK-TM0040</text>
<text x="266.7" y="205">1</text>
</g>
<text font-size="4.2" x="258.3" y="204.9">1</text>
<g font-size="3.5">
<text x="194" y="184.6">Again Modified Thorlabs MB1012</text>
<text x="196" y="191.2">DH</text>
<text x="231.3" y="191.2">12/14/2007</text>
<text x="254.5" y="191.3">DH</text>
</g>
<g font-size="2.8">
<text x="12.7" y="195.9">.XXX ± .001</text>
<text x="14.3" y="193.1">.XX ± .005</text>
<text x="189.9" y="197.2">Again Modified Thorlabs MB1012 [JF-RK-TM0040]</text>
<text x="12.7" y="198.7">.XXXX ± .0005</text>
<text x="12.7" y="204.4">ANGLES ± 1°</text>
</g>
<g font-size="2.5">
<text x="33.8" y="189.3">UNLESS OTHERWISE SPECIFIED:</text>
<text x="33.8" y="191.8">DIMENSIONS ARE IN INCHES.</text>
<text x="33.8" y="196.7">AND NFI SPEC 01-004.</text>
<text x="33.8" y="194.2">TOLERANCES PER ANSI Y14.5M 1982</text>
<text x="33.5" y="201.7">THIRD ANGLE</text>
<text x="79" y="200.6">©2007 HOWARD HUGHES MEDICAL INSTITUTE (HHMNI). THIS HHMI PROPRIETARY</text>
<text x="79" y="203">INFORMATION MUST BE MAINTAINED IN THE SCTRICTEST OF CONFIDENCE AND MAY NOT BE</text>
<text x="33.5" y="204.2">PROJECTION</text>
<text x="79" y="205.5">COPIED, DISCLOSED, OR USED WITHOUT THE EXPRESS WRITTEN CONSENT OF HHMI.</text>
</g>
<g font-size="2.1">
<text x="10.4" y="182.9">MATERIAL</text>
<text x="77.7" y="183">FINISH</text>
<text x="167.8" y="182.9">SCALE</text>
<text x="187.7" y="182.8">DESC</text>
<text x="10.4" y="188.8">TOLERANCES:</text>
<text x="187.6" y="187.8">DRAWN</text>
<text x="209.8" y="188.3">CHK'D</text>
<text x="230" y="187.9">DATE</text>
<text x="251.3" y="187.9">PROJ ENGR</text>
<text x="187.9" y="194.5">FILE NAME</text>
<text x="187.7" y="200.6">DWG NO.</text>
<text x="236.9" y="201.2">REV.</text>
<text x="252.3" y="201.1">SHEET</text>
<text x="261.4" y="201.1">OF</text>
</g>
</svg>
